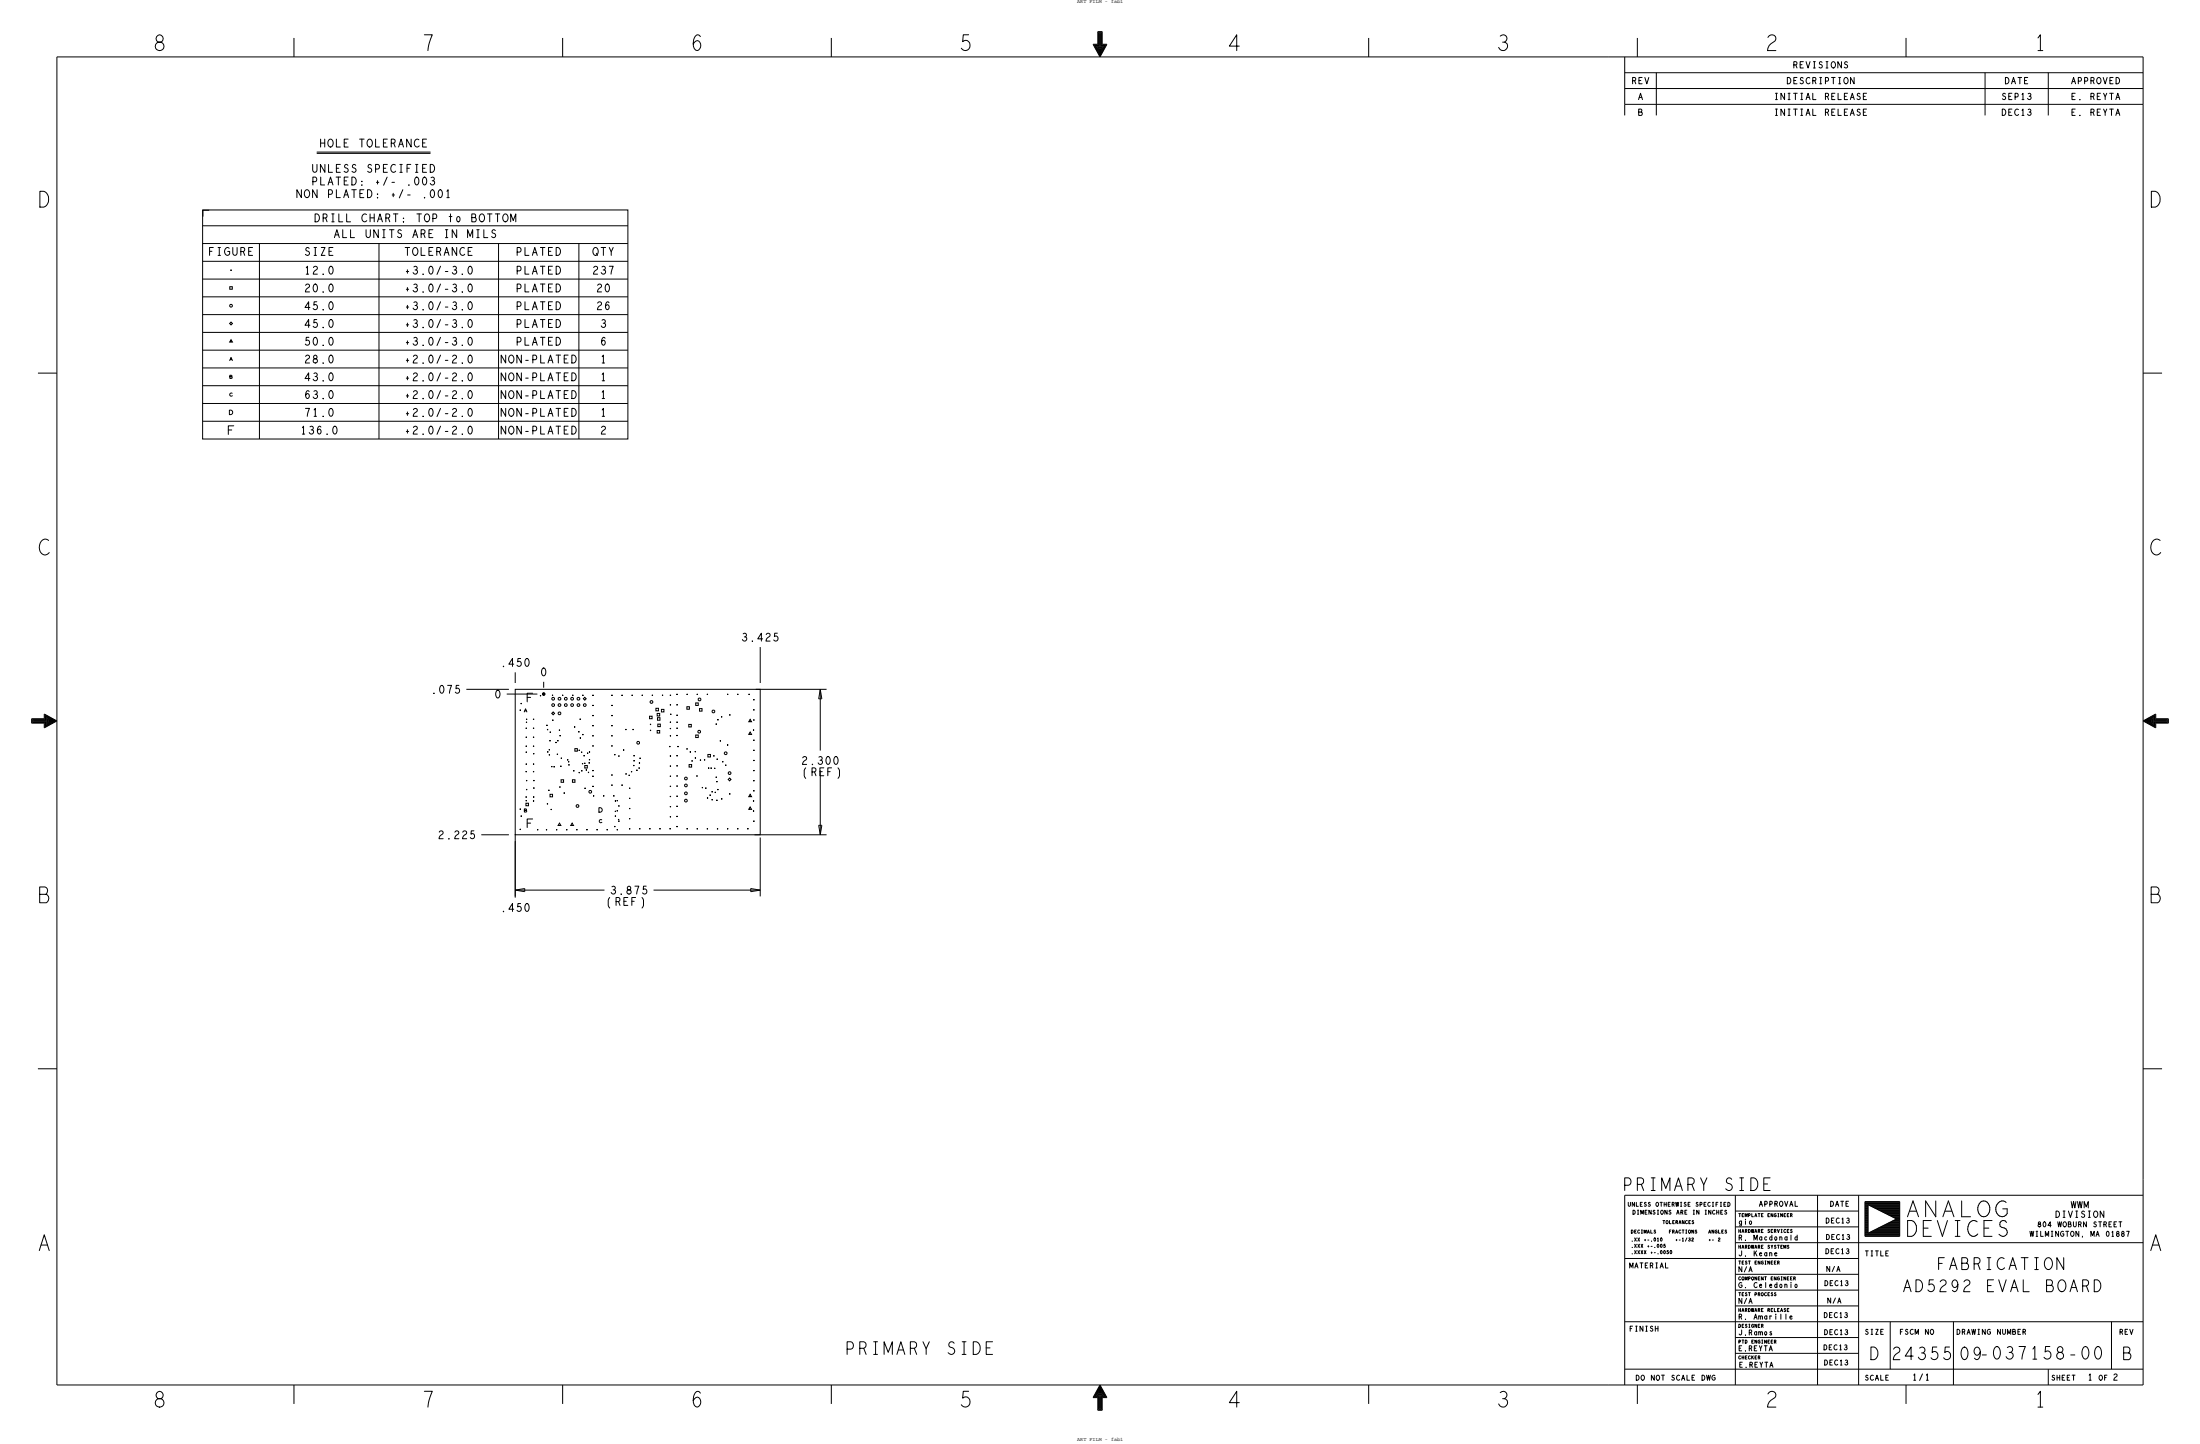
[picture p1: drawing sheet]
<svg xmlns="http://www.w3.org/2000/svg" width="884mm" height="580mm" viewBox="0 0 884 580" stroke-linecap="round" stroke-linejoin="round" font-family="sans-serif">
<!-- layer: Board Outline -->
<g fill="none" stroke="#000" stroke-width=".4">
<path d="M127.3 61.6h45.7zM127.3 61.1h45.7zM81.5 84.5h2.6zM81.5 84.5v2.5zM305.4 259.9v14.4zM187.4 276.9h17.1zM203.6 278.8h12.3zM207 270v4.3zM207 276.9h98.4v58.4h-98.4zM218 278.8h.9M218.4 273.8v2.4zM218.4 278.3v.9"/>
<path d="M303.6 276.9h28.5zM329.6 276.9l-.7 3.8zM329.6 276.9v24.6zM329.6 276.9l.6 3.8zM328.9 280.7h1.3zM329.6 309.4v25.9zM193.4 335.3h11.1zM207 335v25zM207 337.8v22.7zM303.2 335.3h28.9zM305.4 336.4v23.6zM328.9 331.5l.7 3.8z"/>
<path d="M328.9 331.5h1.3zM330.2 331.5l-.6 3.8zM207 357.5h35.9zM207 357.5l3.8-.6zM207 357.5l3.8 .6zM210.8 356.9v1.2zM262.6 357.5h42.8zM301.6 356.9v1.2zM301.6 358.1l3.8-.6zM301.6 356.9l3.8 .6z"/>
<circle cx="218.4" cy="278.8" r=".51"/>
</g>
<!-- layer: Components -->
<g fill="none" stroke="#000" stroke-width=".4">
<path d="M118.1 15.2v7.7zM226.1 15.2v7.7zM334 15.2v7.7zM439.2 17.8l2.8 5.1zM439.2 17.8h1.9zM439.5 18l2.5 4.5zM439.5 18h1.8zM439.9 18.3h1.7zM439.9 18.3l2.1 3.9zM440.3 18.5l1.7 3.3zM440.3 18.5h1.5zM440.7 18.8l1.3 2.7z"/>
<path d="M440.7 18.8h2.5zM441.1 19.1l.9 2zM441.1 19.1h1.7zM441.1 12.7v5.1zM441.1 12.7h1.7zM441.3 13v5zM441.3 13h1.3zM441.5 19.3l.5 1.4zM441.5 19.3h1zM441.6 13.2v5.1zM441.6 13.2h.7zM441.7 19.6l.3 .7z"/>
<path d="M441.7 19.6h.5zM441.8 13.5v5zM441.8 13.5h.3zM442 19.7v.2zM442.1 18.5h1.5zM442.1 13.5v5zM442.2 19.6l-.2 .7zM442.3 18.3h1.7zM442.3 13.2v5.1zM442.5 19.3l-.5 1.4zM442.6 18h1.8zM442.6 13v5z"/>
<path d="M442.8 19.1l-.8 2zM442.8 17.8h2zM442.8 12.7v5.1zM443.2 18.8l-1.2 2.7zM443.6 18.5l-1.6 3.3zM444 18.3l-2 3.9zM444.4 18l-2.4 4.5zM444.8 17.8l-2.8 5.1zM549.9 15.2v7.7zM657.9 15.2v7.7zM765.8 15.2v7.7zM22.9 22.9h623.5z"/>
<path d="M22.9 22.9v533.4zM646.4 22.9h214.7zM652.8 22.9v19zM652.8 29.2h208.3zM652.8 35.6h208.3zM665.5 29.2v12.7zM797.6 29.2v12.7zM823 29.2v12.7zM861.1 22.9v19zM861.1 41.9v431.8zM15.2 149.9h7.7zM861.1 149.9h7.6z"/>
<path d="M12.7 288.7h5.1zM12.7 288.7v1.7zM12.7 290.4h5.1zM13 290.2h5zM13 288.9h5zM13 288.9v1.3zM13.2 289.2h5.1zM13.2 289.2v.7zM13.2 289.9h5.1zM13.5 289.7h5zM13.5 289.4h5zM13.5 289.4v.3z"/>
<path d="M17.8 292.4l5.1-2.8zM17.8 290.4v2zM17.8 286.8l5.1 2.8zM17.8 286.8v1.9zM18 290.2v1.8zM18 287.1l4.5 2.5zM18 287.1v1.8zM18 292l4.5-2.4zM18.3 291.6l3.9-2zM18.3 289.9v1.7zM18.3 287.5l3.9 2.1zM18.3 287.5v1.7z"/>
<path d="M18.5 291.2l3.3-1.6zM18.5 289.7v1.5zM18.5 287.9l3.3 1.7zM18.5 287.9v1.5zM18.8 290.8l2.7-1.2zM18.8 288.3l2.7 1.3zM18.8 288.3v2.5zM19.1 288.7l2 .9zM19.1 288.7v1.7zM19.1 290.4l2-.8zM19.3 290.1l1.4-.5zM19.3 289.1l1.4 .5z"/>
<path d="M19.3 289.1v1zM19.6 289.3l.7 .3zM19.6 289.3v.5zM19.6 289.8l.7-.2zM19.7 289.6h.2zM861.1 289.6l5-2.8zM861.1 289.6l5 2.8zM861.4 289.6l4.5 2.4zM861.4 289.6l4.5-2.5zM861.7 289.6l3.9-2.1zM861.7 289.6l3.9 2zM862.1 289.6l3.3 1.6z"/>
<path d="M862.1 289.6l3.3-1.7zM862.5 289.6l2.6 1.2zM862.5 289.6l2.6-1.3zM862.8 289.6l2.1-.9zM862.8 289.6l2.1 .8zM863.2 289.6l1.4-.5zM863.2 289.6l1.4 .5zM863.6 289.6l.8 .2zM863.6 289.6l.8-.3zM864 289.6h.2zM864.4 289.3v.5zM864.6 289.1v1z"/>
<path d="M864.9 288.7v1.7zM865.1 288.3v2.5zM865.4 289.4h5.1zM865.4 287.9v1.5zM865.4 289.7v1.5zM865.4 289.7h5.1zM865.6 289.9h5.1zM865.6 289.2h5.1zM865.6 287.5v1.7zM865.6 289.9v1.7zM865.9 288.9h5.1zM865.9 287.1v1.8z"/>
<path d="M865.9 290.2v1.8zM865.9 290.2h5.1zM866.1 288.7h5.1zM866.1 286.8v1.9zM866.1 290.4v2zM866.1 290.4h5.1zM870.5 289.4v.3zM870.7 289.2v.7zM871 288.9v1.3zM871.2 288.7v1.7zM15.2 429.3h7.7zM861.1 429.3h7.6z"/>
<path d="M861.1 473.7v82.6zM652.8 480.1h208.3zM652.8 480.1v76.2zM697.2 486.4h49.6zM697.2 492.8h49.6zM697.2 499.1h163.9zM697.2 480.1v76.2zM730.3 480.1v76.2zM746.8 480.1v76.2zM749.3 496.6h14zM749.3 487.7h1.3zM749.3 487.4h1.3z"/>
<path d="M749.3 487.2h1.3zM749.3 486.9h1.3zM749.3 486.7h1.3zM749.3 486.4h1.3zM749.3 486.2h1.3zM749.3 485.9h1.3zM749.3 485.6h1.3zM749.3 485.4h1.3zM749.3 485.1h1.3zM749.3 484.9h1.3zM749.3 484.6h1.3zM749.3 484.4h1.3z"/>
<path d="M749.3 484.1h1.3zM749.3 483.9h14zM749.3 483.6h14zM749.3 483.4h14zM749.3 483.1h14zM749.3 482.9h14zM749.3 488.2h1.3zM749.3 487.9h1.3zM749.3 491.2h1.3zM749.3 491h1.3zM749.3 492h1.3zM749.3 491.7h1.3z"/>
<path d="M749.3 491.5h1.3zM749.3 492.8h1.3zM749.3 492.5h1.3zM749.3 492.3h1.3zM749.3 493.5h1.3zM749.3 493.3h1.3zM749.3 493h1.3zM749.3 494.3h1.3zM749.3 494h1.3zM749.3 493.8h1.3zM749.3 495h1.3zM749.3 494.8h1.3z"/>
<path d="M749.3 494.5h1.3zM749.3 490.7h1.3zM749.3 490.5h1.3zM749.3 490.2h1.3zM749.3 490h1.3zM749.3 489.7h1.3zM749.3 489.5h1.3zM749.3 489.2h1.3zM749.3 489h1.3zM749.3 488.7h1.3zM749.3 488.4h1.3zM749.3 495.3h14z"/>
<path d="M749.3 496.3h14zM749.3 496.1h14zM749.3 495.8h14zM749.3 495.6h14zM749.3 482.6v14zM749.3 482.6h14zM750.6 495.3l11.4-5.7zM750.6 483.9v11.4zM750.6 483.9l11.4 5.7zM751.1 484.1h12.2zM751.1 495h12.2zM751.6 494.8h11.7z"/>
<path d="M751.6 484.4h11.7zM752.1 484.6h11.2zM752.1 494.5h11.2zM752.6 494.3h10.7zM752.6 484.9h10.7zM753.1 485.1h10.2zM753.1 494h10.2zM753.6 493.8h9.7zM753.6 485.4h9.7zM754.1 485.6h9.2zM754.1 493.5h9.2zM754.6 493.3h8.7z"/>
<path d="M754.6 485.9h8.7zM755.1 486.2h8.2zM755.1 493h8.2zM755.7 492.8h7.6zM755.7 486.4h7.6zM756.2 486.7h7.1zM756.2 492.5h7.1zM756.7 492.3h6.6zM756.7 486.9h6.6zM757.2 487.2h6.1zM757.2 492h6.1zM757.7 491.7h5.6z"/>
<path d="M757.7 487.4h5.6zM758.2 487.7h5.1zM758.2 491.5h5.1zM758.7 487.9h4.6zM758.7 491.2h4.6zM759.2 488.2h4.1zM759.2 491h4.1zM759.7 490.7h3.6zM759.7 488.4h3.6zM760.2 490.5h3.1zM760.2 488.7h3.1zM760.7 490.2h2.6z"/>
<path d="M760.7 489h2.6zM761.2 489.2h2.1zM761.2 490h2.1zM761.7 489.5h1.6zM761.7 489.7h1.6zM762 489.6h1.3zM763.3 482.6v14zM766.4 490.2h1.7zM766.4 496.6h1.7zM766.4 490.2v6.4zM767.3 486.5h2.7zM768.1 496.6l.6-.4z"/>
<path d="M768.1 490.2l.6 .3zM768.6 482.3l-2.2 6.4zM768.6 482.3l2.2 6.4zM768.7 496.2l.5-.4zM768.7 490.5l.5 .4zM769.2 490.9l.4 .7zM769.6 491.6l.4 .7zM769.6 495.2l-.4 .6zM770 492.3v1.1zM770 494.4l-.4 .8zM770 493.4v1zM772.7 493.3h2z"/>
<path d="M772.7 496.6h3.3zM772.7 490.2v6.4zM772.7 490.2h3.3zM773.7 482.3l4 6.4zM773.7 482.3v6.4zM777.7 482.3v6.4zM778.4 490.2l2 6.4zM781.5 486.5h2.7zM782.4 490.2l-2 6.4zM782.8 482.3l2.3 6.4zM782.8 482.3l-2.2 6.4zM785.6 490.2h1.9z"/>
<path d="M785.6 496.6h1.9zM786.5 490.2v6.4zM788.2 488.7h3.5zM788.2 482.3v6.4zM790.6 493.7l.2 1zM790.7 492.7l-.1 1zM790.8 494.7l.2 .6zM791 495.3l.5 .6zM791 491.7l-.3 1zM791.4 491l.6-.5zM791.4 491l-.4 .7zM791.5 495.9l.5 .5z"/>
<path d="M792 490.5l.7-.3zM792 496.4l.6 .2zM792.6 496.6h.6zM792.7 490.2h.6zM793.2 496.6l.5-.2zM793.3 490.2l.6 .2zM793.7 496.4l.5-.3zM793.9 490.4l.5 .3zM794.6 485.1v.9zM794.6 495.6l-.4 .5zM794.6 486l.2 .8zM794.8 484.3l-.2 .8z"/>
<path d="M794.8 486.8l.3 .7zM795.1 487.5l.6 .7zM795.2 483.5l-.4 .8zM795.7 482.9l-.5 .6zM795.7 488.2l.6 .4zM795.7 482.9l.6-.4zM796.3 482.5l.8-.2zM796.3 488.6l.8 .1zM797.1 488.7l.7-.1zM797.1 482.3l.7 .2zM797.1 493.3h2zM797.1 496.6h3.3z"/>
<path d="M797.1 490.2v6.4zM797.1 490.2h3.3zM797.8 482.5l.6 .4zM797.8 488.6l.6-.4zM798.4 482.9l.5 .6zM798.9 487.6l-.5 .6zM798.9 483.5l.4 .8zM799.3 486.8l-.4 .8zM799.3 484.3l.2 .8zM799.5 486l-.2 .8zM799.5 485.1v.9zM801.9 485.8l.1 .9z"/>
<path d="M801.9 485.1v.7zM802 486.7l.4 .7zM802.1 484.4l-.2 .7zM802.4 487.4l.5 .7zM802.4 483.7l-.3 .7zM802.9 488.1l.6 .3zM802.9 483.1l-.5 .6zM802.9 483.1l.6-.4zM803.1 495.7l.7 .5zM803.5 482.7l.7-.4zM803.5 488.4l.9 .3zM803.5 491.8l.2 .8z"/>
<path d="M803.6 491l-.1 .8zM803.7 492.6l.5 .3zM803.8 496.2l.7 .4zM804 490.5l.5-.3zM804 490.5l-.4 .5zM804.2 482.3h.6zM804.2 492.9l1.1 .3zM804.4 488.7l.9-.2zM804.5 496.6h.6zM804.5 490.2h.6zM804.7 485.5h1.8zM804.8 482.3l.7 .2z"/>
<path d="M805.1 496.6l.7-.4zM805.1 490.2l.6 .2zM805.3 493.2l.6 .4zM805.3 488.5l.6-.4zM805.5 482.5l.5 .5zM805.7 490.4l.5 .6zM805.9 493.6l.4 .6zM806.3 495.7l-.5 .5zM806.3 494.2l.2 .8zM806.5 487.4l-.6 .7zM806.5 485.5v1.9zM806.5 495l-.2 .7z"/>
<path d="M652.8 505.5h94zM697.2 511.8h49.6zM697.2 518.2h49.6zM652.8 530.9h208.3zM697.2 524.5h49.6zM697.2 537.2h49.6zM759.5 530.9v19zM784.9 530.9v25.4zM848.4 530.9v19zM22.9 556.3h623.5zM118.1 556.3v7.6zM226.1 556.3v7.6z"/>
<path d="M334 556.3v7.6zM441.5 559.8h1zM441.7 559.6h.5zM442 556.9l-2.1 3.9zM442 558.8l.2 .8zM442 559.2v.2zM442 557.3l1.6 3.3zM442 556.9l2 3.9zM442 558.4l.5 1.4zM442 558l.8 2.1zM442 557.7l1.2 2.6zM442 556.6l2.4 4.5z"/>
<path d="M442 556.3l2.8 5zM442 557.3l-1.7 3.3zM442 556.3l-2.8 5zM442 557.7l-1.3 2.6zM442 558.8l-.3 .8zM442 556.6l-2.5 4.5zM442 558l-.9 2.1zM442 558.4l-.5 1.4zM549.9 556.3v7.6zM646.4 556.3h214.7zM652.8 549.9h208.3zM657.9 556.3v7.6z"/>
<path d="M697.2 543.6h49.6zM765.8 556.3v7.6zM823 549.9v6.4zM439.2 561.3h1.9zM439.5 561.1h1.8zM439.9 560.8h1.7zM440.3 560.6h1.5zM440.7 560.3h2.5zM441.1 560.1h1.7zM441.1 566.4h1.7zM441.1 561.3v5.1zM441.3 561.1v5.1z"/>
<path d="M441.3 566.2h1.3zM441.6 565.9h.7zM441.6 560.8v5.1zM441.8 560.6v5.1zM441.8 565.7h.3zM442.1 560.6v5.1zM442.1 560.6h1.5zM442.3 560.8h1.7zM442.3 560.8v5.1zM442.6 561.1h1.8zM442.6 561.1v5.1zM442.8 561.3v5.1z"/>
<path d="M442.8 561.3h2z"/>
</g>
<!-- layer: Nets -->
<g fill="none" stroke="#000" stroke-width=".4">
<path d="M214 278.4h-2.2v3.5M216.9 279.4h.5M217.2 279.1v.6M221.7 279.3h.6M222 279v.5M225.8 279.3h.5M226.1 279v.5M229.9 279.3h.5M230.1 279v.5M233.9 279.3h.5M234.2 279v.5M238 279.3h.5"/>
<path d="M238.3 279v.5M245.6 279.3h.5M245.9 279v.5M249.7 279.3h.5M249.9 279v.5M253.7 279.3h.6M254 279v.5M257.8 279.3h.5M258.1 279v.5M261.9 279.3h.5M262.1 279v.5M265.9 279.3h.5"/>
<path d="M266.2 279v.5M269.1 279.3h.5M269.4 279v.5M271.8 278.9h.5M272 278.6v.5M275.8 278.9h.6M276.1 278.6v.5M279.9 278.9h.5M280.2 278.6v.5M284 278.9h.5M284.2 278.6v.5M292.1 278.9h.5"/>
<path d="M292.4 278.6v.5M296.2 278.9h.5M296.4 278.6v.5M300.7 278.9h.5M301 278.6v.5M208.8 285.2h.5M209 285v.5M209.2 282.6h.5M209.4 282.3v.5M210.6 285.9l.6-1.2 .5 1.2M210.8 285.5h.7M211.2 299.7h.5"/>
<path d="M211.2 292.5h.5M211.2 296.1h.5M211.3 290.1h.5M211.3 288.9h.5M211.4 299.5v.5M211.5 292.3v.5M211.5 295.9v.5M211.5 289.9v.5M211.6 288.7v.5M211.8 280.1h1.4M214.1 288.9h.5M214.1 292.5h.5"/>
<path d="M214.1 296.1h.5M214.1 299.7h.5M214.4 288.7v.5M214.4 292.3v.5M214.4 295.9v.5M214.4 299.5v.5M219.5 291.3h.5M219.7 293h.6M219.8 291.1v.5M220 292.8v.5M220.7 297.5h.5M220.9 294.1h.5"/>
<path d="M221 297.3v.5M221.1 293.8v.5M221.9 289.3h.5M222.1 289v.5M222.3 285.9l.5 .6-.5 .6-.6-.6zM223.1 298.2h.5M223.4 298v.5M223.9 297.5h.5M224.1 297.3v.5M224.5 293.3h.5M224.8 293v.5M224.8 295.5h.5"/>
<path d="M225 295.2v.5M230.6 292h.5M230.9 291.7v.5M232.3 293.9h.5M232.6 293.7v.5M232.9 288.9h.5M232.9 296.4h.5M233.1 288.6v.5M233.2 296.2v.5M233.9 295h.5M234.2 294.8v.5M235 280.1l.5 .5-.5 .6-.6-.6z"/>
<path d="M238 283.3h.5M238 287.4h.5M238 291.5h.5M238 295.5h.5M238 299.6h.5M238.3 283.1v.5M238.3 287.1v.6M238.3 291.2v.5M238.3 295.3v.5M238.3 299.3v.5M245.6 283.3h.5M245.6 287.4h.5"/>
<path d="M245.6 291.5h.5M245.6 295.5h.5M245.6 299.6h.5M245.9 283.1v.5M245.9 287.1v.6M245.9 291.2v.5M245.9 295.3v.5M245.9 299.3v.5M251.2 293h.5M251.5 292.7v.6M254.1 293h.5M254.4 292.7v.6"/>
<path d="M261 287.7h1v1h-1zM261.1 293.4h.5M261.1 291h.5M261.4 290.7v.5M261.4 293.1v.5M263.5 284.5h1v1h-1zM264 286.6h1v1h-1zM264 293.4h1v1h-1zM264.2 288.3h1v1h-1zM264.3 290.8h1v1h-1zM265.7 284.9h1.1v1h-1.1zM268.9 299.8h.5"/>
<path d="M269.1 299.6v.5M269.1 290.1h.5M269.1 283.1h.5M269.1 295.5h.5M269.1 292.6h.5M269.2 286.9h.5M269.4 282.8v.5M269.4 289.8v.5M269.4 292.4v.5M269.4 295.3v.5M269.5 286.6v.5M271.8 290.1h.5"/>
<path d="M271.8 283.1h.5M271.8 287.3h.5M271.8 292.5h.5M271.8 295.4h.5M272 282.8v.5M272 287v.5M272 289.8v.5M272 292.2v.5M272 295.1v.6M272.2 299.8h.5M272.4 299.6v.5M276 283.8h1v1.1h-1z"/>
<path d="M276.7 291h1v1h-1zM279.5 282.3h1v1h-1zM279.5 295.2h1v1h-1zM281.1 284.6h1v1h-1zM287.5 290.8h.5M287.8 290.6v.5M288.2 289.1h.5M288.5 288.8v.5M289.2 297.6h.5M289.4 297.3v.5M289.7 287.9h.5M289.9 287.7v.5"/>
<path d="M292.1 299.2h.5M292.4 299v.5M293 287.1h.5M293.2 286.9v.5M301.4 294l.5 1h-1.1zM301.4 288.9l.5 1h-1.1zM302.5 293.2h.5M302.6 281.1h.5M302.6 285.1h.5M302.6 289.2h.5M302.6 297.3h.5M302.8 293v.5"/>
<path d="M302.9 280.8v.5M302.9 284.9v.5M302.9 288.9v.5M302.9 297.1v.5M211.2 309.9h.5M211.2 302.1h.5M211.2 306.9h.5M211.3 317.1h.5M211.3 313.5h.5M211.4 319.9v.5M211.4 309.7v.5M211.5 301.9v.5"/>
<path d="M211.5 306.7v.5M211.6 313.3v.5M211.6 316.9v.5M214.1 306.9h.5M214.1 309.9h.5M214.2 302.7h.5M214.2 316.5h.6M214.2 313.5h.6M214.4 306.7v.5M214.4 309.7v.5M214.4 302.5v.5M214.4 319.9v.5"/>
<path d="M214.5 313.3v.5M214.5 316.3v.5M219.8 302h.5M220.1 301.8v.5M220.3 317.4h.5M220.5 301.1h.5M220.5 303.2h.5M220.5 317.2v.5M220.7 300.9v.5M220.7 302.9v.5M221 319h1v1h-1zM221.4 307.9h.5"/>
<path d="M221.7 307.6v.6M222.4 308h.5M222.6 307.7v.5M223.7 303h.5M224 302.7v.5M224.7 316.1h.5M225 315.8v.6M225.1 307.8h.5M225.3 304.5h.5M225.3 307.5v.5M225.4 313.2h1v1h-1zM225.6 304.3v.5"/>
<path d="M226.4 318.5h.5M226.7 318.3v.5M227.8 305.2h.5M228.1 304.9v.5M228.2 305.9h.5M228.3 307.2h.6M228.5 305.7v.5M228.6 307v.5M230 313.2h1v1h-1zM230.3 309.6h.5M230.5 309.3v.5M231 300.7h1v1h-1z"/>
<path d="M232.5 301.4h.5M232.5 310.3h.5M232.7 301.1v.5M232.7 310v.6M233.4 302.1h.5M233.5 309.6h.5M233.7 301.9v.5M233.8 309.3v.5M233.8 306.7h.5M234.1 306.5v.5M234.4 303.5h.6M234.7 303.3v.5"/>
<path d="M234.7 306.6h.5M234.8 316.6h.5M235 306.3v.5M235 307.5h1v1h-1zM235.1 316.4v.5M235.3 309.2h.5M235.6 309v.5M235.8 302.5h.5M236.1 302.3v.5M236.2 310.2h.5M236.4 310v.5M236.5 306.4h.5"/>
<path d="M236.6 305.1h.5M236.6 302h.5M236.7 306.2v.5M236.9 301.8v.5M236.9 304.9v.5M238 309.5h.5M238 311.8h.5M238 315.8h.5M238.3 309.2v.6M238.3 311.5v.5M238.3 315.6v.5M238.3 319.7h.5"/>
<path d="M238.5 319.4v.5M242.3 319.7h.5M242.6 319.4v.5M245.6 311.3h.5M245.6 315.3h.5M245.9 311v.5M245.9 315.1v.5M246.4 319.7h.5M246.6 319.4v.5M246.8 303.1h.5M247 302.8v.6M248.4 303.7h.5"/>
<path d="M248.7 303.4v.5M249.7 315.3h.5M249.9 315.1v.5M250.3 301.2h.5M250.6 301v.5M251.3 310.8h.5M251.5 310.6v.5M252.6 311.4h.5M252.7 316.6h.5M252.8 311.2v.5M253 316.4v.5M253.5 309.9h.5"/>
<path d="M253.7 309.7v.5M254.4 307.5h.5M254.5 303.5h.5M254.5 305.6h.5M254.6 307.2v.5M254.8 303.3v.5M254.8 305.3v.5M255.7 309.4h.5M255.9 309.1v.5M256.5 308.5h.5M256.7 306.5h.5M256.8 308.2v.5"/>
<path d="M256.9 306.2v.5M256.9 304.5h.5M257.2 304.3v.5M269.1 311.8h.5M269.1 315.8h.5M269.1 307.7h.5M269.1 303.7h.5M269.1 319.9h.5M269.4 303.4v.5M269.4 307.5v.5M269.4 311.5v.5M269.4 315.6v.5"/>
<path d="M269.4 319.7v.5M271.8 303.5h.5M271.8 311.7h.5M271.8 307.6h.5M271.8 315.7h.5M271.8 319.8h.5M272 303.3v.5M272 307.3v.5M272 311.4v.5M272 315.5v.5M272 319.5v.5M275.8 300.8h.5"/>
<path d="M276 300.5v.6M276.9 307.1h1v1h-1zM277.1 302h.5M277.4 301.8v.5M277.8 305.6h.5M278.1 305.4v.5M279.1 301.9h.5M279.1 304.4h.6M279.4 301.6v.5M279.4 304.2v.5M279.8 311.7h.5M280 311.4v.5"/>
<path d="M281.2 305.3h.5M281.4 305.1v.5M282 316.3h.5M282.2 316.1v.5M282.8 305.2h.5M283.1 304.9v.5M283.3 316.5h.5M283.6 316.3v.5M284.4 303h1v1h-1zM284.5 308.5h.5M284.7 308.3v.5M285.1 319.4h.5"/>
<path d="M285.3 319.1v.5M285.5 308.5h.5M285.7 308.3v.5M285.9 318h.5M286.1 317.8v.5M286.6 303.6h.5M286.8 303.3v.5M286.9 308.6h.5M287.1 308.4v.5M287.1 318.3h.6M287.4 318v.5M287.5 312.2h.5"/>
<path d="M287.8 311.9v.5M287.8 313.9h.5M287.9 304.9h.5M288 313.7v.5M288.2 304.7v.5M288.2 317.1h.5M288.4 316.9v.5M290.1 305.9h.5M290.4 305.7v.5M291.3 307.3h.5M291.6 307.1v.5M293 318.9h.5"/>
<path d="M293.1 312.5l.6 .6-.6 .5-.5-.5zM293.2 318.6v.5M301.4 319l.5 1h-1.1zM302.6 301.4h.5M302.6 305.4h.5M302.6 309.5h.5M302.6 313.6h.5M302.6 317.6h.5M302.9 301.1v.5M302.9 305.2v.5M302.9 309.2v.6M302.9 313.3v.5"/>
<path d="M302.9 317.4v.5M208.8 325h.5M208.8 333.1h.5M209 324.7v.5M209 332.9v.5M209.2 327.8h.5M209.4 327.5v.5M210.7 325.5h.8l.1 .3-.2 .3h-.7v-1.2h.7l-.1 .6M211.1 320.1h.6M211.2 321.6h.5M211.3 322.6h1v1h-1zM211.5 321.3v.5"/>
<path d="M211.8 330.6h1.4M214 328.9h-2.2v3.5M214.1 321.7h.5M214.2 320.1h.5M214.4 321.4v.5M215.8 333.2h.5M216 333v.5M219.3 333.2h.5M219.6 333v.5M219.7 322.8h.5M220 322.6v.5M221.2 325.1h.5"/>
<path d="M221.5 324.9v.5M223.4 333.2h.5M223.6 333v.5M224.8 330.6l.5 1h-1.1zM227.5 333.2h.5M227.7 333v.5M229.9 330.6l.5 1h-1.1zM231.5 333.2h.5M231.8 333v.5M235.6 333.2h.5M235.8 333v.5M239.6 333.2h.6"/>
<path d="M239.9 333v.5M240.6 324.4h.6a.92 .92 0 0 1 .8 .9 .92 .92 0 0 1-.8 .9h-.6zM241.8 329.3a.63 .63 0 0 0-.9 .1 .63 .63 0 0 0 .1 .9 .63 .63 0 0 0 .8 0M243.7 333.2h.5M244 333v.5M246.8 332h.5M247 331.7v.5M247 321.7h.5M247 327.8h.5M247 325.9h.5M247.3 321.4v.5M247.3 325.6v.5"/>
<path d="M247.3 327.5v.5M247.8 321.6h.5M247.8 325.6h.5M247.8 333.2h.5M248 321.3v.5M248 325.4v.5M248 333v.5M248.3 329.2h.5M248.4 329.8h.5M248.4 323.7h.5M248.5 328.9v.5M248.7 323.5v.5"/>
<path d="M248.7 329.6v.5M252.7 332.9h.5M252.7 320.7h.5M252.7 324.7h.5M252.7 328.8h.5M253 320.4v.5M253 324.5v.5M253 328.5v.6M253 332.6v.5M256.8 332.9h.5M257 332.6v.5M260.9 332.9h.5"/>
<path d="M261.1 332.6v.5M264.9 332.9h.5M265.2 332.6v.5M269 332.9h.5M269.1 324h.5M269.1 328h.5M269.2 332.6v.5M269.4 323.7v.5M269.4 327.8v.5M271.8 323.9h.5M271.8 327.9h.5M271.8 332h.5"/>
<path d="M272 323.6v.5M272 327.7v.5M272 331.7v.5M275.8 332.9h.6M276.1 332.6v.5M279.9 332.9h.5M280.2 332.6v.5M284 332.9h.5M284 320.5h.5M284.2 332.6v.5M284.3 320.2v.6M285.9 321.2h.5"/>
<path d="M286.1 320.9v.5M287.8 321.4h.5M288 321.2v.5M288 332.9h.5M288.3 332.6v.5M289.7 320.9h.5M290 320.6v.5M292.1 332.9h.5M292.4 332.6v.5M296.2 332.9h.5M296.4 332.6v.5M300.2 332.9h.5"/>
<path d="M300.5 332.6v.5M301.4 324.1l.5 1h-1.1zM302.5 321.7h.5M302.5 325.8h.5M302.6 329.8h.5M302.8 321.4v.5M302.8 325.5v.5M302.9 329.6v.5"/>
<circle cx="222.2" cy="280.6" r=".57"/>
<circle cx="222.2" cy="283.2" r=".57"/>
<circle cx="224.8" cy="286.5" r=".57"/>
<circle cx="224.8" cy="280.6" r=".57"/>
<circle cx="224.8" cy="283.2" r=".57"/>
<circle cx="227.3" cy="283.2" r=".57"/>
<circle cx="227.3" cy="280.6" r=".57"/>
<circle cx="229.9" cy="280.6" r=".57"/>
<circle cx="229.9" cy="283.2" r=".57"/>
<circle cx="232.4" cy="280.6" r=".57"/>
<circle cx="232.4" cy="283.2" r=".57"/>
<circle cx="234.9" cy="283.2" r=".57"/>
<circle cx="256.4" cy="298.3" r=".57"/>
<circle cx="261.7" cy="281.9" r=".57"/>
<circle cx="280.9" cy="293.9" r=".57"/>
<circle cx="281.1" cy="280.9" r=".57"/>
<circle cx="286.6" cy="285.8" r=".57"/>
<circle cx="237.2" cy="318" r=".57"/>
<circle cx="275.6" cy="312.7" r=".57"/>
<circle cx="275.6" cy="318.6" r=".57"/>
<circle cx="275.6" cy="315.5" r=".57"/>
<circle cx="291.6" cy="302.5" r=".57"/>
<circle cx="293.1" cy="310.5" r=".57"/>
<circle cx="232" cy="323.7" r=".57"/>
<circle cx="275.6" cy="321.6" r=".57"/>
</g>
<!-- layer: Drawing Origin -->
<path d="M217.8 278.8h1.3M218.2 278.6h.5v.4h-.5zM218.4 278.1v1.3" fill="none" stroke="#000" stroke-width=".4"/>
<!-- layer: All Others -->
<g fill="none" stroke="#000" stroke-width=".4">
<path d="M652.8 41.9v4.5zM652.8 41.9h208.3zM665.5 41.9v4.5zM797.6 41.9v4.5zM823 41.9v4.5zM81.4 90.7h170.9zM81.4 97.8h170.9zM81.4 84.3h170.9v92h-170.9zM104.2 97.8v78.5zM152.3 97.8v78.5zM200.3 97.8v78.5zM232.6 97.8v78.5z"/>
<path d="M81.4 105h170.9zM81.4 112.1h170.9zM81.4 119.2h170.9zM92.3 115.2h1v1h-1zM92.6 108.5h.5M92.8 108.3v.5M81.4 126.4h170.9zM81.4 133.5h170.9zM92.8 129.4l.6 .5-.6 .6-.5-.6zM92.8 136.4l.6 1h-1.1zM81.4 140.6h170.9zM81.4 147.8h170.9z"/>
<path d="M81.4 154.9h170.9zM92.3 144.8l.5-1.2 .6 1.2M92.3 151.3h.8l.2 .3-.3 .4h-.7v-1.3l.8 .1-.1 .5M92.5 144.4h.7M93.3 158a.63 .63 0 0 0-.9 .1 .63 .63 0 0 0 .1 .8 .63 .63 0 0 0 .9 0M81.4 162.1h170.9zM81.4 169.2h170.9zM91.7 172.7h1.4M92.2 164.7h.6a.92 .92 0 0 1 .7 .9 .92 .92 0 0 1-.7 .9h-.6zM93.9 171h-2.2v3.5"/>
<circle cx="92.8" cy="122.8" r=".57"/>
</g>
<g font-size="10.8">
<text x="61.7" y="20.3">8</text>
<text x="169.7" y="20.3">7</text>
<text x="277.6" y="20.3">6</text>
<text x="385.6" y="20.3">5</text>
<text x="493.5" y="20.3">4</text>
<text x="601.5" y="20.3">3</text>
<text x="709.4" y="20.3">2</text>
<text x="817.4" y="20.3">1</text>
<text x="15.4" y="83.2">D</text>
<text x="863.7" y="83.2">D</text>
<text x="15.4" y="222.9">C</text>
<text x="863.7" y="222.9">C</text>
<text x="15.4" y="362.6">B</text>
<text x="863.7" y="362.6">B</text>
<text x="15.4" y="502.3">A</text>
<text x="863.7" y="502.3">A</text>
<text x="61.7" y="565.2">8</text>
<text x="169.7" y="565.2">7</text>
<text x="277.6" y="565.2">6</text>
<text x="385.6" y="565.2">5</text>
<text x="493.5" y="565.2">4</text>
<text x="601.5" y="565.2">3</text>
<text x="709.4" y="565.2">2</text>
<text x="817.4" y="565.2">1</text>
</g>
<g font-size="8.6">
<text x="652.1" y="478.2">PRIMARY SIDE</text>
<text x="339.7" y="544">PRIMARY SIDE</text>
<text x="751.2" y="546.1">D</text>
<text x="760.1" y="546.1">24355</text>
<text x="787.4" y="546.1">09-037158-00</text>
<text x="852.8" y="546.1">B</text>
</g>
<g font-size="8.1">
<text x="778.2" y="509.9">FABRICATION</text>
<text x="764.6" y="518.8">AD5292 EVAL BOARD</text>
</g>
<g font-size="5.4">
<text x="128.5" y="59.1">HOLE TOLERANCE</text>
<text x="125.3" y="69.2">UNLESS SPECIFIED</text>
<text x="125.3" y="74.3">PLATED: +/- .003</text>
<text x="119" y="79.4">NON PLATED: +/- .001</text>
<text x="126.3" y="89.1">DRILL CHART: TOP to BOTTOM</text>
<text x="134.2" y="95.4">ALL UNITS ARE IN MILS</text>
<text x="83.8" y="102.6">FIGURE</text>
<text x="122.4" y="102.6">SIZE</text>
<text x="162.5" y="102.6">TOLERANCE</text>
<text x="207.4" y="102.6">PLATED</text>
<text x="238.1" y="102.6">QTY</text>
<text x="122.4" y="110.1">12.0</text>
<text x="162.5" y="110.1">+3.0/-3.0</text>
<text x="207.4" y="110.1">PLATED</text>
<text x="238.1" y="110.1">237</text>
<text x="122.4" y="117.2">20.0</text>
<text x="162.5" y="117.2">+3.0/-3.0</text>
<text x="207.4" y="117.2">PLATED</text>
<text x="239.7" y="117.2">20</text>
<text x="122.4" y="124.4">45.0</text>
<text x="162.5" y="124.4">+3.0/-3.0</text>
<text x="207.4" y="124.4">PLATED</text>
<text x="239.7" y="124.4">26</text>
<text x="122.4" y="131.5">45.0</text>
<text x="162.5" y="131.5">+3.0/-3.0</text>
<text x="207.4" y="131.5">PLATED</text>
<text x="241.2" y="131.5">3</text>
<text x="122.4" y="138.7">50.0</text>
<text x="162.5" y="138.7">+3.0/-3.0</text>
<text x="207.4" y="138.7">PLATED</text>
<text x="241.2" y="138.7">6</text>
<text x="122.4" y="145.8">28.0</text>
<text x="162.5" y="145.8">+2.0/-2.0</text>
<text x="201.1" y="145.8">NON-PLATED</text>
<text x="241.2" y="145.8">1</text>
<text x="122.4" y="152.9">43.0</text>
<text x="162.5" y="152.9">+2.0/-2.0</text>
<text x="201.1" y="152.9">NON-PLATED</text>
<text x="241.2" y="152.9">1</text>
<text x="122.4" y="160.1">63.0</text>
<text x="162.5" y="160.1">+2.0/-2.0</text>
<text x="201.1" y="160.1">NON-PLATED</text>
<text x="241.2" y="160.1">1</text>
<text x="122.4" y="167.2">71.0</text>
<text x="162.5" y="167.2">+2.0/-2.0</text>
<text x="201.1" y="167.2">NON-PLATED</text>
<text x="241.2" y="167.2">1</text>
<text x="120.8" y="174.3">136.0</text>
<text x="162.5" y="174.3">+2.0/-2.0</text>
<text x="201.1" y="174.3">NON-PLATED</text>
<text x="241.2" y="174.3">2</text>
<text x="298" y="257.5">3.425</text>
<text x="201.1" y="267.7">.450</text>
<text x="217.3" y="271.5">0</text>
<text x="173.2" y="278.4">.075</text>
<text x="198.8" y="280.4">0</text>
<text x="322.1" y="307">2.300</text>
<text x="322.7" y="311.6">(REF)</text>
<text x="176" y="336.9">2.225</text>
<text x="245.2" y="359.1">3.875</text>
<text x="244" y="363.6">(REF)</text>
<text x="201.1" y="366.1">.450</text>
</g>
<g font-size="4.3">
<text x="720.4" y="27.3">REVISIONS</text>
<text x="655.6" y="33.7">REV</text>
<text x="717.9" y="33.7">DESCRIPTION</text>
<text x="805.5" y="33.7">DATE</text>
<text x="832.2" y="33.7">APPROVED</text>
<text x="658.2" y="40">A</text>
<text x="712.8" y="40">INITIAL RELEASE</text>
<text x="804.2" y="40">SEP13</text>
<text x="832.2" y="40">E. REYTA</text>
<text x="658.2" y="46.4">B</text>
<text x="712.8" y="46.4">INITIAL RELEASE</text>
<text x="804.2" y="46.4">DEC13</text>
<text x="832.2" y="46.4">E. REYTA</text>
<text x="832.2" y="485.1">WWM</text>
<text x="825.8" y="489">DIVISION</text>
<text x="768.4" y="554.4">1/1</text>
<text x="838.8" y="554.4">1</text>
<text x="849" y="554.4">2</text>
</g>
<g font-size="3.5">
<text x="706.8" y="484.5">APPROVAL</text>
<text x="735.3" y="484.5">DATE</text>
<text x="698.5" y="491.7">gio</text>
<text x="733.6" y="491.2">DEC13</text>
<text x="733.7" y="497.8">DEC13</text>
<text x="815.6" y="496.6">WILMINGTON, MA 01887</text>
<text x="818.6" y="492.8">804 WOBURN STREET</text>
<text x="698.5" y="498.1">R. Macdonald</text>
<text x="733.4" y="503.6">DEC13</text>
<text x="654.7" y="509.3">MATERIAL</text>
<text x="698.5" y="504.4">J. Keane</text>
<text x="749.3" y="504.4">TITLE</text>
<text x="698.5" y="510.8">N/A</text>
<text x="733.8" y="510.7">N/A</text>
<text x="698.5" y="517.1">G. Celedonio</text>
<text x="733" y="516.4">DEC13</text>
<text x="698.5" y="523.5">N/A</text>
<text x="734.2" y="523.4">N/A</text>
<text x="698.5" y="529.8">R. Amarille</text>
<text x="732.8" y="529.2">DEC13</text>
<text x="654.7" y="534.7">FINISH</text>
<text x="698.5" y="536.2">J.Ramos</text>
<text x="732.9" y="536.1">DEC13</text>
<text x="749.3" y="535.9">SIZE</text>
<text x="763.3" y="535.9">FSCM NO</text>
<text x="786.1" y="535.9">DRAWING NUMBER</text>
<text x="851.5" y="535.9">REV</text>
<text x="698.5" y="542.5">E.REYTA</text>
<text x="732.7" y="542.2">DEC13</text>
<text x="698.8" y="549.1">E.REYTA</text>
<text x="732.9" y="548.3">DEC13</text>
<text x="657.2" y="554.4">DO NOT SCALE DWG</text>
<text x="749.3" y="554.4">SCALE</text>
<text x="824.2" y="554.4">SHEET</text>
<text x="843.3" y="554.4">OF</text>
</g>
<g font-size="2.7">
<text x="654.1" y="484.5">UNLESS OTHERWISE SPECIFIED</text>
<text x="656" y="487.7">DIMENSIONS ARE IN INCHES</text>
</g>
<g font-size="2.2">
<text x="668" y="491.5">TOLERANCES</text>
<text x="698.5" y="488.7">TEMPLATE ENGINEER</text>
<text x="655.3" y="495.3">DECIMALS</text>
<text x="670.6" y="495.3">FRACTIONS</text>
<text x="686.4" y="495.3">ANGLES</text>
<text x="698.5" y="495">HARDWARE SERVICES</text>
<text x="655.3" y="501">.XXX +-.005</text>
<text x="655.3" y="498.5">.XX +-.010</text>
<text x="655.3" y="503.6">.XXXX +-.0050</text>
<text x="673.1" y="498.5">+-1/32</text>
<text x="686.4" y="498.5">+-</text>
<text x="690.2" y="498.5">2</text>
<text x="698.5" y="501.4">HARDWARE SYSTEMS</text>
<text x="698.5" y="507.7">TEST ENGINEER</text>
<text x="698.5" y="514.1">COMPONENT ENGINEER</text>
<text x="698.5" y="520.4">TEST PROCESS</text>
<text x="698.5" y="526.8">HARDWARE RELEASE</text>
<text x="698.5" y="533.1">DESIGNER</text>
<text x="698.5" y="539.5">PTD ENGINEER</text>
<text x="698.5" y="545.8">CHECKER</text>
</g>
<g font-size="2.1">
<text x="432.8" y="1.2">ART FILM - fab1</text>
<text x="432.8" y="578.7">ART FILM - fab1</text>
</g>
</svg>
